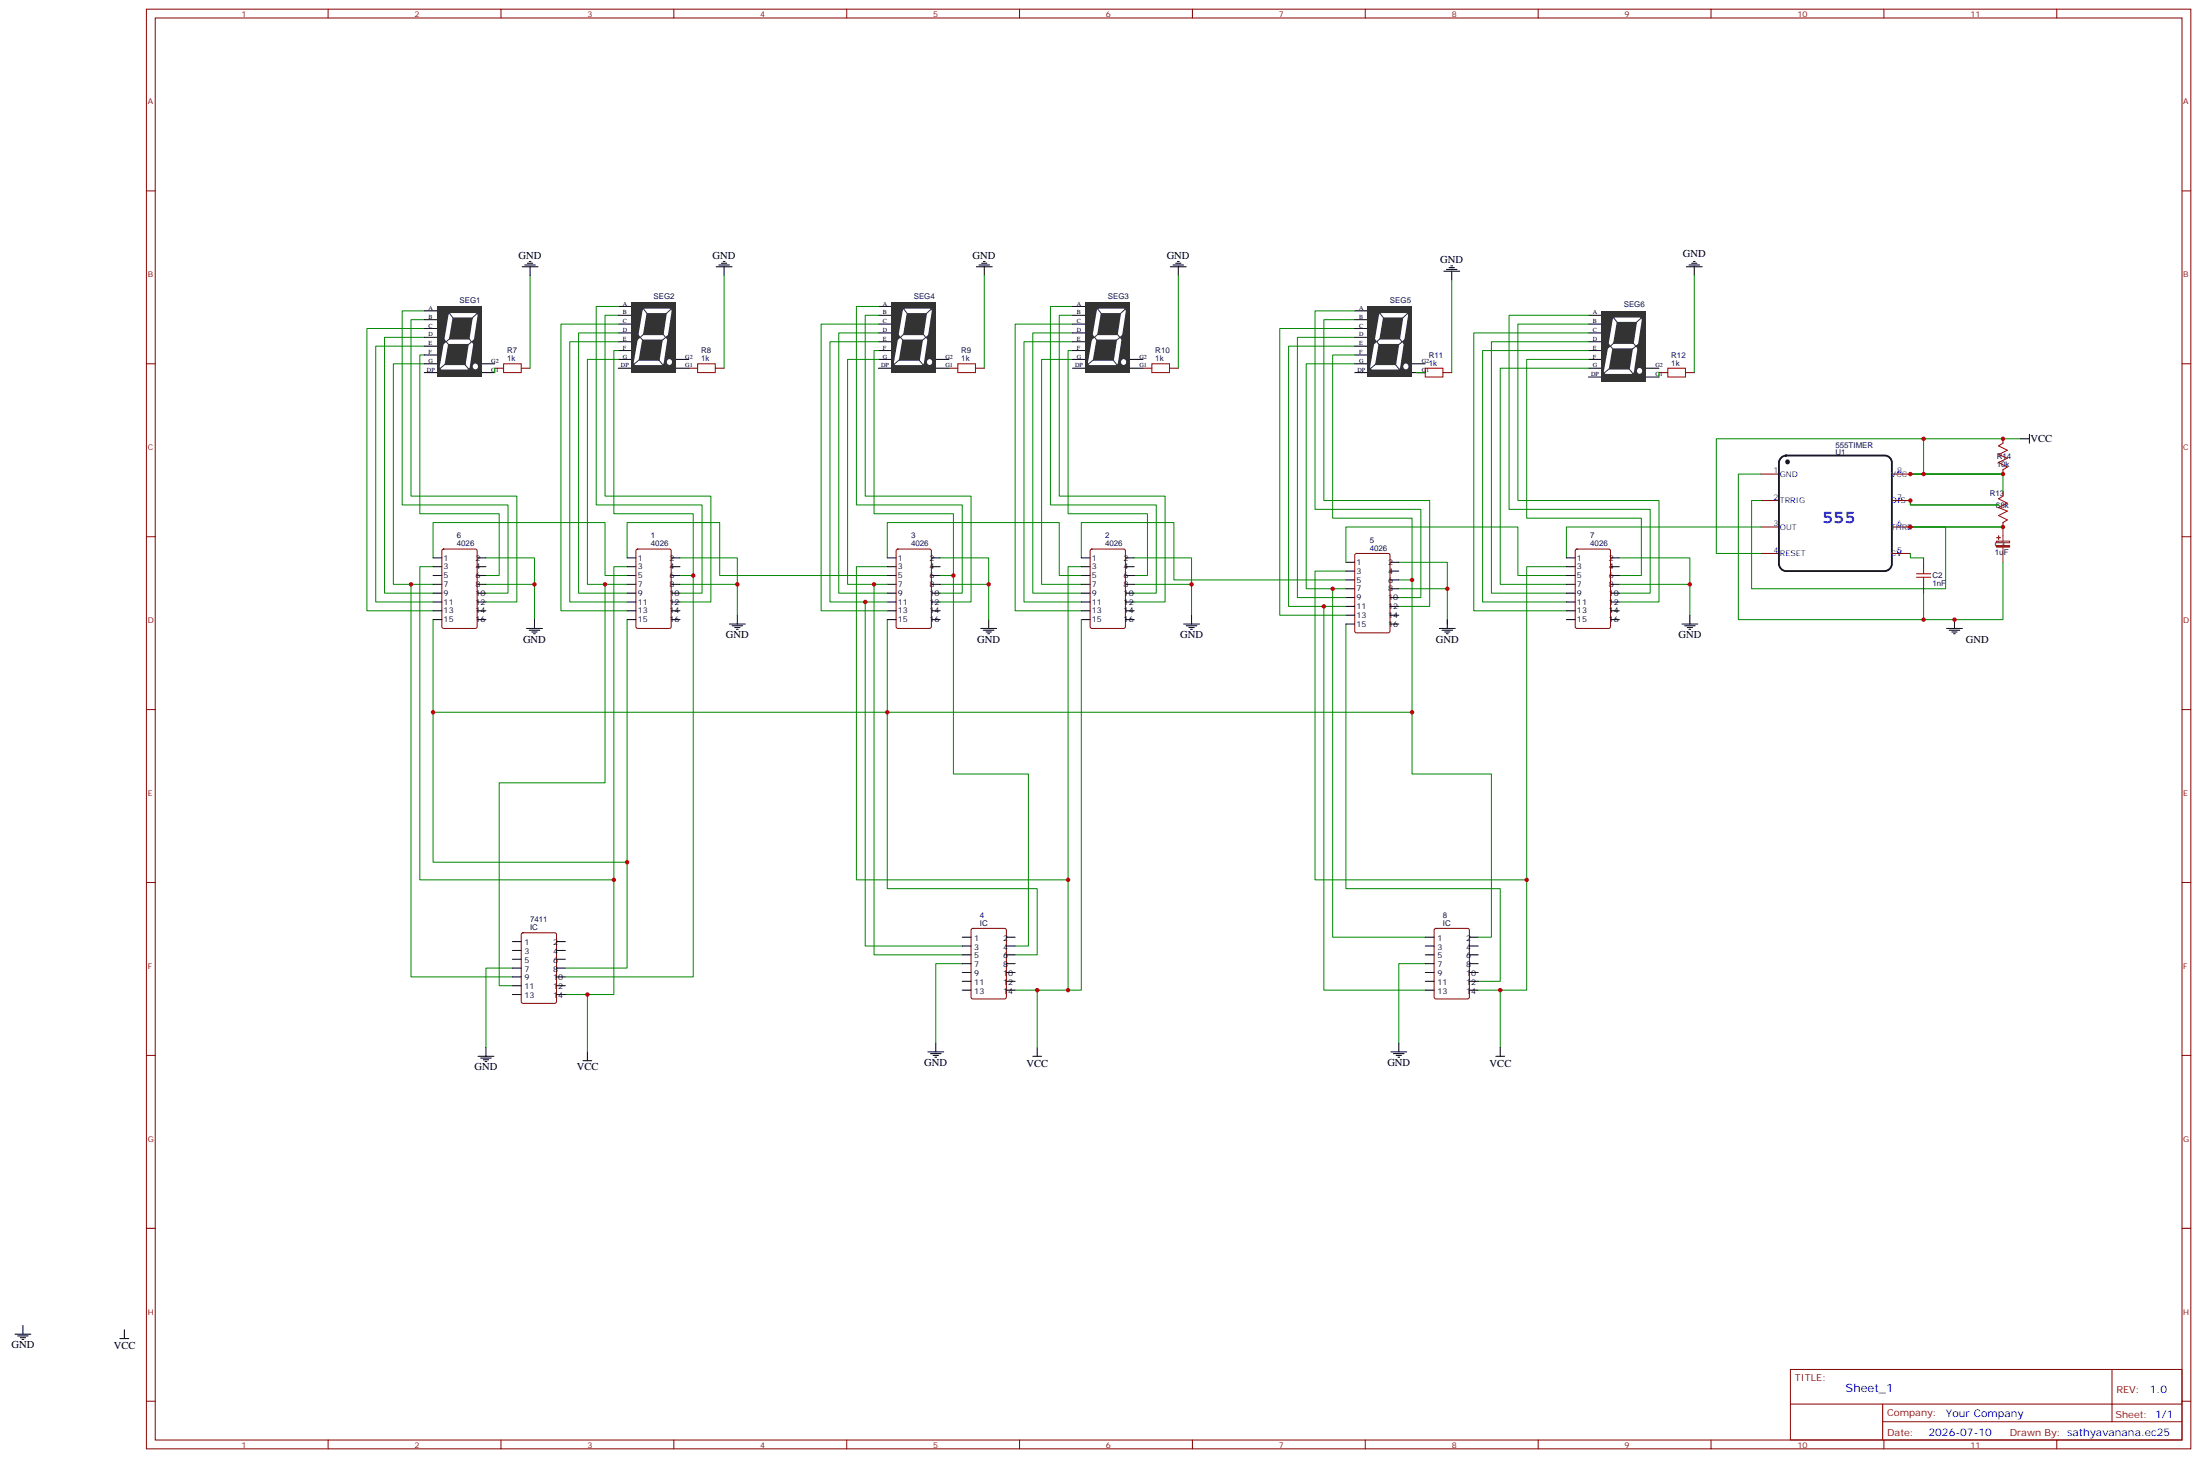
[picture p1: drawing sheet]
<svg xmlns="http://www.w3.org/2000/svg" width="880mm" height="583mm" viewBox="0 0 880 583" stroke-linecap="round" stroke-linejoin="round" font-family="sans-serif">
<g fill="none" stroke="#870000" stroke-width=".4">
<path d="M58.6 3.7h817.7v575.7h-817.7zM62.1 7.2h810.7v568.7h-810.7zM131.2 3.7v3.5M200.4 3.7v3.5M269.5 3.7v3.5M338.7 3.7v3.5M407.8 3.7v3.5M477 3.7v3.5M546.1 3.7v3.5M615.2 3.7v3.5M684.4 3.7v3.5M753.5 3.7v3.5"/>
<path d="M822.7 3.7v3.5M58.6 76.3h3.5M872.8 76.3h3.5M58.6 145.5h3.5M197.9 147.2h3.5M208.5 147.2h3.5M275.5 147.2h3.5M286.1 147.2h3.5M379.6 147.2h3.5M390.2 147.2h3.5M457.2 147.2h3.5M467.8 147.2h3.5"/>
<path d="M566.6 149h3.5M577.1 149h3.6M663.6 149h3.5M674.2 149h3.5M872.8 145.5h3.5M801.2 175.5v1.7M704.1 189.6h7.1M757.1 189.6h7M801.2 187.8v1.8M801.2 196.6v1.8M58.6 214.6h3.5M704.1 200.2h7.1"/>
<path d="M704.1 210.7h7.1M757.1 200.2h7M757.1 210.7h7M801.2 209v1.7M872.8 214.6h3.5M704.1 221.3h7.1M757.1 221.3h7M769.4 223.1v3.5M769.4 233.7v3.5M58.6 283.8h3.5M872.8 283.8h3.5M58.6 352.9h3.5"/>
<path d="M872.8 352.9h3.5M573.9 371.5l13.1-.2 .7 .4v27.1l-.4 .6-13 .1-.6-.5-.1-27zM58.6 422.1h3.5M872.8 422.1h3.5M58.6 491.2h3.5M872.8 491.2h3.5M716.1 547.7h156.7v28.2h-156.7zM844.8 547.7v20.9M58.6 560.4h3.5M131.2 575.9v3.5M200.4 575.9v3.5M269.5 575.9v3.5"/>
<path d="M338.7 575.9v3.5M407.8 575.9v3.5M477 575.9v3.5M546.1 575.9v3.5M615.2 575.9v3.5M684.4 575.9v3.5M716.2 561.5h156.4M753 568.6h119.6M753 561.5v14.1M753.5 575.9v3.5M822.7 575.9v3.5M872.8 560.4h3.5"/>
</g>
<path d="M201.4 145.5h7.1v3.5h-7.1zM279 145.5h7.1v3.5h-7.1zM383.1 145.5h7.1v3.5h-7.1zM460.7 145.5h7.1v3.5h-7.1zM570.1 147.2h7v3.6h-7zM667.1 147.2h7.1v3.6h-7.1zM801.2 177.2l-1.8 1.1 3.5 1.8-3.5 1.7 3.5 1.4-3.5 1.8 3.5 1.8-1.7 1M801.2 198.4l-1.8 1.1 3.5 1.7-3.5 1.8 3.5 1.4-3.5 1.8 3.5 1.7-1.7 1.1M766.6 230.9h5.6M766.6 229.4h5.6M769.4 226.6v2.8M769.4 230.9v2.8" fill="none" stroke="#a10000" stroke-width=".4"/>
<path d="M712.3 183.2l1-.7 1.1-.3h39.5l1.2 .3 1 .7 .6 1.8v40.6l-.7 1.7-1 .8-1.1 .3h-39.5l-1.8-.7-.8-1-.2-1.1v-40.6z" fill="none" stroke="#000" stroke-width=".71"/>
<path d="M715 184.6v.2" fill="none" stroke="#000" stroke-width="1.8"/>
<g fill="none" stroke="#008700" stroke-width=".4">
<path d="M289.6 110.2v37M393.7 110.2v37M471.3 110.2v37M580.7 112v37M677.7 110.2v38.8M808.2 175.5h-38.8v14.1h-5.3M704.1 200.2h-3.5v35.2h77.6v-24.7h-14.1M704.1 210.7h-77.6v12.4M764.1 200.2v1.7h35.3M173.2 226.6h-5.3v125.3h77.6M194.4 223.1h19.4v24.7M194.4 233.7h19.4"/>
<path d="M250.8 226.6h-5.3v171.1h-10.6M250.8 223.1v-14.1h37.1v21.2h67M272 223.1h22.9v22.9M272 233.7h22.9M354.9 226.6h-12.4v125.3h84.7M376.1 223.1h19.4v24.7M376.1 233.7h19.4M432.5 226.6h-5.3v169.4h-12.3M432.5 223.1v-14.1h37v22.9h68.8M453.7 223.1h22.9v22.9M453.7 233.7h22.9M533 235.4v139.4h37.1"/>
<path d="M538.3 228.4h-12.3v123.5h84.7M559.5 224.9h19.4v24.7M559.5 235.4h19.4M564.8 231.9v77.6h31.7v65.3h-5.2M626.5 226.6h-15.8v169.4h-10.6M647.7 223.1h28.2v22.9M764.1 221.3v1.8h5.3M529.5 242.5v153.5h40.6M538.3 249.6v105.8h61.8v37h-8.8M173.2 284.8h391.6M570.1 385.4h-10.6v31.7M591.3 396h8.8v22.9"/>
</g>
<path d="M798.6 216.4h5.2v.6h-5.2zM801.2 210.7v5.7M801.2 218.9v6" fill="none" stroke="#8c2424" stroke-width=".4"/>
<g fill="#8c2424" stroke="#8c2424" stroke-width=".4">
<path d="M798.6 218.2h5.2v.6h-5.2z"/>
<path d="M798.7 215h1.4z"/>
<path d="M799.4 214.3v1.4z"/>
</g>
<g fill="none" stroke="#000" stroke-width=".4">
<path d="M286.5 106.7h6.3M287.5 106h4.2M288.6 105.3h2.1M289.3 104.6h.7M289.6 106.7v3.5M390.5 106.7h6.4M391.6 106h4.2M392.6 105.3h2.2M393.3 104.6h.8M393.7 106.7v3.5M468.1 106.7h6.4M469.2 106h4.2"/>
<path d="M470.3 105.3h2.1M471 104.6h.7M471.3 106.7v3.5M577.5 108.4h6.3M578.6 107.7h4.2M579.6 107h2.1M580.3 106.3h.7M580.7 108.4v3.6M674.5 106.7h6.4M675.6 106h4.2M676.6 105.3h2.1M677.3 104.6h.7"/>
<path d="M677.7 106.7v3.5M635.4 126.1h5.2M635.4 129.6h5.2M635.4 133.1h5.2M635.4 136.7h5.2M635.4 140.2h5.2M635.4 143.7h5.2M635.4 147.2h5.2M635.4 150.8h5.2M658.3 147.2h5.3M658.3 150.8h5.3M210.6 251.3h6.4"/>
<path d="M211.7 252h4.2M212.7 252.7h2.1M213.4 253.4h.7M213.8 247.8v3.5M291.7 249.6h6.4M292.8 250.3h4.2M293.9 251h2.1M294.6 251.7h.7M294.9 246v3.6M392.3 251.3h6.3M393.3 252h4.3M394.4 252.7h2.1"/>
<path d="M395.1 253.4h.7M395.5 247.8v3.5M473.4 249.6h6.4M474.5 250.3h4.2M475.5 251h2.2M476.2 251.7h.8M476.6 246v3.6M575.7 251.3h6.4M576.8 252h4.2M577.8 252.7h2.2M578.6 253.4h.7M578.9 247.8v3.5"/>
<path d="M672.7 249.6h6.4M673.8 250.3h4.2M674.9 251h2.1M675.6 251.7h.7M675.9 246v3.6M778.6 251.3h6.3M779.6 252h4.3M780.7 252.7h2.1M781.4 253.4h.7M781.8 247.8v3.5M570.1 374.8h3.5M570.1 378.3h3.5"/>
<path d="M587.7 374.8h3.6M587.7 378.3h3.6M570.1 396h3.5M570.1 392.4h3.5M570.1 381.8h3.5M570.1 388.9h3.5M570.1 385.4h3.5M587.7 396h3.6M587.7 392.4h3.6M587.7 381.8h3.6M587.7 388.9h3.6M587.7 385.4h3.6"/>
<path d="M559.5 417.1v3.6M600.1 418.9v3.5M556.3 420.7h6.4M557.4 421.4h4.2M558.4 422.1h2.2M559.2 422.8h.7M598.3 422.4h3.5"/>
</g>
<path d="M640.5 124.3h17.6v28.3h-17.6z" fill="#333"/>
<path d="M644.2 138.4l-1.8 10.3h10.2l3.2-20.9h-9.9l-1.7 10.6h9.8" fill="none" stroke="#fff" stroke-width="1.8"/>
<path d="M645.2 126.8l9.1 11.7-13.3 11.2M656.9 126.8l-12.7 11.6 9.5 11.7" fill="none" stroke="#333" stroke-width=".4"/>
<path d="M643.1 136.9l1.2 1.5-1.6 1.5zM654.2 138.4l1.1 1.3 .4-2.6z" fill="#333"/>
<circle cx="655.7" cy="148.3" r="1.11" fill="#fff"/>
<g fill="none" stroke="#008700" stroke-width=".4">
<path d="M541.9 138.4h-26.5v104.1h22.9M541.9 134.9h-23v104.1h19.4M541.9 131.4h-30v114.6h26.4M541.9 127.8h-12.4v72.4h42.4v42.3h-12.4M541.9 124.3h-15.9v79.4h42.3v35.3h-8.8M635.4 126.1h-31.8v77.6h56.4v33.5h-12.3M635.4 129.6h-28.3v70.6h56.5v40.5h-15.9M635.4 133.1h-45.9v111.2h37M635.4 136.7h-38.9v100.5h30M541.9 145.5h-19.4v89.9h15.8M541.9 142h-8.9v65.2h31.8v24.7h-5.3M635.4 143.7h-24.7v63.5h45.8v23h-8.8"/>
<path d="M635.4 140.2h-42.4v100.5h33.5M635.4 147.2h-35.3v86.5h26.4"/>
</g>
<g fill="none" stroke="#000" stroke-width=".4">
<path d="M541.9 124.3h5.3M541.9 127.8h5.3M541.9 131.4h5.3M541.9 134.9h5.3M541.9 138.4h5.3M541.9 142h5.3M541.9 145.5h5.3M541.9 149h5.3M564.8 145.5h5.3M564.8 149h5.3M538.3 224.9h3.6M538.3 228.4h3.6"/>
<path d="M538.3 231.9h3.6M538.3 235.4h3.6M538.3 239h3.6M556 224.9h3.5M556 228.4h3.5M556 231.9h3.5M556 235.4h3.5M556 239h3.5M538.3 242.5h3.6M538.3 246h3.6M538.3 249.6h3.6M556 242.5h3.5"/>
<path d="M556 246h3.5M556 249.6h3.5"/>
</g>
<path d="M542.1 221.5l13.2-.2 .6 .5 .1 30.6-.5 .6-12.9 .1-.7-.5v-30.6z" fill="none" stroke="#870000" stroke-width=".4"/>
<path d="M547 122.6h17.6v28.2h-17.6z" fill="#333"/>
<path d="M550.7 136.7l-1.8 10.2h10.3l3.1-20.8h-9.9l-1.7 10.6h9.9" fill="none" stroke="#fff" stroke-width="1.8"/>
<path d="M551.7 125l9.1 11.7-13.3 11.3M563.4 125l-12.7 11.6 9.5 11.7" fill="none" stroke="#333" stroke-width=".4"/>
<path d="M549.6 135.2l1.2 1.4-1.6 1.5zM560.7 136.6l1.1 1.4 .4-2.7z" fill="#333"/>
<circle cx="562.3" cy="146.5" r="1.11" fill="#fff"/>
<path d="M212 110.2v37M173.2 223.1v-14.1h68.8v21.2h8.8M349.6 233.7v148.1h35.3M354.9 223.1v-14.1h68.8v21.2h8.8M381.4 230.2v79.3h29.9v68.8h-5.3M538.3 224.9v-14.2h68.8v19.5h19.4M346.1 240.7v137.6h38.8M354.9 247.8v107.6h60v26.4h-8.9M226.1 397.7h8.8v23M384.9 385.4h-10.6v31.7M406 396h8.9v22.9" fill="none" stroke="#008700" stroke-width=".4"/>
<g fill="none" stroke="#000" stroke-width=".4">
<path d="M208.8 106.7h6.4M209.9 106h4.2M211 105.3h2.1M211.7 104.6h.7M212 106.7v3.5M351.4 122.6h5.3M351.4 126.1h5.3M351.4 129.6h5.3M351.4 133.1h5.3M351.4 136.7h5.3M351.4 140.2h5.3M351.4 143.7h5.3"/>
<path d="M351.4 147.2h5.3M374.3 143.7h5.3M374.3 147.2h5.3M384.9 374.8h3.5M384.9 378.3h3.5M402.5 374.8h3.5M402.5 378.3h3.5M384.9 396h3.5M384.9 392.4h3.5M384.9 381.8h3.5M384.9 388.9h3.5M384.9 385.4h3.5"/>
<path d="M402.5 396h3.5M402.5 392.4h3.5M402.5 381.8h3.5M402.5 388.9h3.5M402.5 385.4h3.5M374.3 417.1v3.6M414.9 418.9v3.5M371.1 420.7h6.4M372.2 421.4h4.2M373.2 422.1h2.2M373.9 422.8h.7M413.1 422.4h3.5"/>
<path d="M48 535.3h3.5M49.7 531.8v3.5"/>
</g>
<path d="M388.6 371.5l13.2-.2 .7 .4v27.1l-.4 .6-13 .1-.6-.5-.1-27z" fill="none" stroke="#870000" stroke-width=".4"/>
<path d="M356.5 120.8h17.6v28.2h-17.6z" fill="#333"/>
<path d="M360.2 134.9l-1.8 10.2h10.3l3.1-20.8h-9.9l-1.7 10.6h9.9" fill="none" stroke="#fff" stroke-width="1.8"/>
<path d="M361.2 123.3l9.1 11.7-13.3 11.2M372.9 123.3l-12.7 11.6 9.5 11.6" fill="none" stroke="#333" stroke-width=".4"/>
<path d="M359.1 133.4l1.2 1.5-1.6 1.4zM370.2 134.9l1.1 1.3 .4-2.7z" fill="#333"/>
<circle cx="371.8" cy="144.8" r="1.11" fill="#fff"/>
<g fill="none" stroke="#000" stroke-width=".4">
<path d="M429 122.6h5.3M429 126.1h5.3M429 129.6h5.3M429 133.1h5.3M429 136.7h5.3M429 140.2h5.3M429 143.7h5.3M429 147.2h5.3M451.9 143.7h5.3M451.9 147.2h5.3M354.9 223.1h3.5M354.9 226.6h3.5"/>
<path d="M354.9 230.2h3.5M354.9 233.7h3.5M354.9 237.2h3.5M372.5 223.1h3.6M372.5 226.6h3.6M372.5 230.2h3.6M372.5 233.7h3.6M372.5 237.2h3.6M432.5 223.1h3.5M432.5 226.6h3.5M432.5 230.2h3.5M432.5 233.7h3.5"/>
<path d="M432.5 237.2h3.5M450.1 223.1h3.6M450.1 226.6h3.6M450.1 230.2h3.6M450.1 233.7h3.6M450.1 237.2h3.6M354.9 240.7h3.5M354.9 244.3h3.5M354.9 247.8h3.5M372.5 240.7h3.6M372.5 244.3h3.6M372.5 247.8h3.6"/>
<path d="M432.5 240.7h3.5M432.5 244.3h3.5M432.5 247.8h3.5M450.1 240.7h3.6M450.1 244.3h3.6M450.1 247.8h3.6"/>
</g>
<path d="M358.7 219.8l13.1-.2 .7 .4v30.6l-.4 .7h-13l-.6-.4-.1-30.6zM436.3 219.8l13.1-.2 .7 .4v30.6l-.4 .7h-13l-.6-.4-.1-30.6z" fill="none" stroke="#870000" stroke-width=".4"/>
<g fill="none" stroke="#008700" stroke-width=".4">
<path d="M351.4 122.6h-8.9v79.3h42.4v35.3h-8.8M351.4 126.1h-5.3v72.3h42.3v42.3h-12.3M351.4 129.6h-23v114.7h26.5M351.4 133.1h-15.9v104.1h19.4M351.4 136.7h-19.4v104h22.9M429 136.7h-19.4v104h22.9M429 133.1h-15.9v104.1h19.4M429 129.6h-23v114.7h26.5M429 126.1h-5.3v72.3h42.3v42.3h-12.3M429 122.6h-8.8v79.3h42.3v35.3h-8.8M351.4 140.2h-1.8v65.3h31.8v24.7h-5.3M351.4 143.7h-12.4v90h15.9"/>
<path d="M429 143.7h-12.4v90h15.9M429 140.2h-1.8v65.3h31.8v24.7h-5.3"/>
</g>
<path d="M434.1 120.8h17.6v28.2h-17.6z" fill="#333"/>
<path d="M437.8 134.9l-1.8 10.2h10.3l3.1-20.8h-9.8l-1.8 10.6h9.9" fill="none" stroke="#fff" stroke-width="1.8"/>
<path d="M438.9 123.3l9 11.7-13.3 11.2M450.5 123.3l-12.7 11.6 9.5 11.6" fill="none" stroke="#333" stroke-width=".4"/>
<path d="M436.7 133.4l1.2 1.5-1.6 1.4zM447.8 134.9l1.1 1.3 .4-2.7z" fill="#333"/>
<circle cx="449.4" cy="144.8" r="1.11" fill="#fff"/>
<path d="M242 233.7v79.4h-42.3v81.1h5.3M277.3 230.2v160.5h-51.2M173.2 247.8v97h77.6v-97M250.8 344.8v42.3h-24.7M205 387.1h-10.6v31.8" fill="none" stroke="#008700" stroke-width=".4"/>
<g fill="none" stroke="#000" stroke-width=".4">
<path d="M247.3 122.6h5.3M247.3 126.1h5.3M247.3 129.6h5.3M247.3 133.1h5.3M247.3 136.7h5.3M247.3 140.2h5.3M247.3 143.7h5.3M247.3 147.2h5.3M270.2 143.7h5.3M270.2 147.2h5.3M6 533.5h6.3M7.1 534.2h4.2"/>
<path d="M8.1 535h2.1M8.8 535.7h.7M9.2 530v3.5"/>
</g>
<path d="M252.4 120.8h17.6v28.2h-17.6z" fill="#333"/>
<path d="M256.1 134.9l-1.7 10.2h10.2l3.2-20.8h-9.9l-1.8 10.6h9.9" fill="none" stroke="#fff" stroke-width="1.8"/>
<path d="M257.2 123.3l9 11.7-13.3 11.2M268.8 123.3l-12.7 11.6 9.5 11.6" fill="none" stroke="#333" stroke-width=".4"/>
<path d="M255.1 133.4l1.2 1.5-1.7 1.4zM266.1 134.9l1.1 1.3 .4-2.7z" fill="#333"/>
<circle cx="267.7" cy="144.8" r="1.11" fill="#fff"/>
<g fill="none" stroke="#000" stroke-width=".4">
<path d="M169.7 124.3h5.3M169.7 127.8h5.3M169.7 131.4h5.3M169.7 134.9h5.3M169.7 138.4h5.3M169.7 142h5.3M169.7 145.5h5.3M169.7 149h5.3M192.6 145.5h5.3M192.6 149h5.3M173.2 223.1h3.5M173.2 226.6h3.5"/>
<path d="M173.2 230.2h3.5M173.2 233.7h3.5M173.2 237.2h3.5M190.9 223.1h3.5M190.9 226.6h3.5M190.9 230.2h3.5M190.9 233.7h3.5M190.9 237.2h3.5M250.8 223.1h3.6M250.8 226.6h3.6M250.8 230.2h3.6M250.8 233.7h3.6"/>
<path d="M250.8 237.2h3.6M268.5 223.1h3.5M268.5 226.6h3.5M268.5 230.2h3.5M268.5 233.7h3.5M268.5 237.2h3.5M173.2 240.7h3.5M173.2 244.3h3.5M173.2 247.8h3.5M190.9 240.7h3.5M190.9 244.3h3.5M190.9 247.8h3.5"/>
<path d="M250.8 240.7h3.6M250.8 244.3h3.6M250.8 247.8h3.6M268.5 240.7h3.5M268.5 244.3h3.5M268.5 247.8h3.5"/>
</g>
<path d="M177 219.8l13.1-.2 .7 .4 .1 30.6-.5 .7h-13l-.6-.4-.1-30.6zM254.6 219.8l13.2-.2 .6 .4 .1 30.6-.5 .7h-12.9l-.7-.4v-30.6z" fill="none" stroke="#870000" stroke-width=".4"/>
<g fill="none" stroke="#008700" stroke-width=".4">
<path d="M169.7 138.4h-19.4v102.3h22.9M169.7 134.9h-15.9v102.3h19.4M169.7 131.4h-22.9v112.9h26.4M169.7 127.8h-5.3v70.6h42.3v42.3h-12.3M169.7 124.3h-8.8v77.6h42.3v35.3h-8.8M247.3 122.6h-8.8v79.3h42.3v35.3h-8.8M247.3 126.1h-5.3v72.3h42.3v42.3h-12.3M247.3 129.6h-22.9v114.7h26.4M247.3 133.1h-15.9v104.1h19.4M247.3 136.7h-19.4v104h22.9M169.7 145.5h-12.4v88.2h15.9M169.7 142h-1.8v63.5h31.8v24.7h-5.3"/>
<path d="M247.3 140.2h-1.8v65.3h31.8v24.7h-5.3M247.3 143.7h-12.4v90h15.9M164.4 233.7v157h40.6"/>
</g>
<path d="M174.8 122.6h17.6v28.2h-17.6z" fill="#333"/>
<path d="M178.5 136.7l-1.8 10.2h10.3l3.1-20.8h-9.8l-1.8 10.6h9.9" fill="none" stroke="#fff" stroke-width="1.8"/>
<path d="M179.6 125l9 11.7-13.3 11.3M191.2 125l-12.7 11.6 9.5 11.7" fill="none" stroke="#333" stroke-width=".4"/>
<path d="M177.4 135.2l1.2 1.4-1.6 1.5zM188.5 136.6l1.1 1.4 .4-2.7z" fill="#333"/>
<circle cx="190.1" cy="146.5" r="1.11" fill="#fff"/>
<path d="M630.3 219.8l13.2-.2 .6 .4 .1 30.6-.5 .7h-12.9l-.7-.4v-30.6zM208.7 373.2l13.2-.2 .6 .5 .1 27-.5 .7h-12.9l-.7-.4v-27.1z" fill="none" stroke="#870000" stroke-width=".4"/>
<g fill="none" stroke="#000" stroke-width=".4">
<path d="M808.2 175.5h3.5M811.7 173.7v3.5M626.5 223.1h3.6M626.5 226.6h3.6M626.5 230.2h3.6M626.5 233.7h3.6M626.5 237.2h3.6M644.2 223.1h3.5M644.2 226.6h3.5M644.2 230.2h3.5M644.2 233.7h3.5M644.2 237.2h3.5"/>
<path d="M626.5 240.7h3.6M626.5 244.3h3.6M626.5 247.8h3.6M644.2 240.7h3.5M644.2 244.3h3.5M644.2 247.8h3.5M205 376.6h3.5M222.6 376.6h3.5M205 397.7h3.5M205 380.1h3.5M205 394.2h3.5M205 383.6h3.5"/>
<path d="M205 390.7h3.5M205 387.1h3.5M222.6 397.7h3.5M222.6 380.1h3.5M222.6 394.2h3.5M222.6 383.6h3.5M222.6 390.7h3.5M222.6 387.1h3.5M194.4 418.9v3.5M191.2 422.4h6.4M192.3 423.1h4.2M193.3 423.8h2.1"/>
<path d="M194 424.5h.7M233.2 424.2h3.5M234.9 420.7v3.5"/>
</g>
<path d="M197.9 147.2v1.8M566.6 149h3.5M663.6 149v1.8M769.4 175.5h-82.9v45.8h17.6M704.1 189.6h-8.8v58.2h74.1M769.4 189.6h31.8h-37.1h37.1v7M764.1 210.7h37.1M647.7 233.7h28.2M801.2 224.9v22.9h-31.8v-10.6M432.5 247.8v148.2h-5.3" fill="none" stroke="#008700" stroke-width=".4"/>
<g fill="#c00">
<circle cx="564.8" cy="284.8" r=".88"/>
<circle cx="354.9" cy="284.8" r=".88"/>
<circle cx="610.7" cy="351.9" r=".88"/>
<circle cx="427.2" cy="351.9" r=".88"/>
<circle cx="245.5" cy="351.9" r=".88"/>
<circle cx="578.9" cy="235.4" r=".88"/>
<circle cx="476.6" cy="233.7" r=".88"/>
<circle cx="395.5" cy="233.7" r=".88"/>
<circle cx="294.9" cy="233.7" r=".88"/>
<circle cx="213.8" cy="233.7" r=".88"/>
<circle cx="600.1" cy="396" r=".88"/>
<circle cx="235" cy="397.7" r=".88"/>
<circle cx="414.9" cy="396" r=".88"/>
<circle cx="529.5" cy="242.5" r=".88"/>
<circle cx="564.8" cy="231.9" r=".88"/>
<circle cx="533" cy="235.4" r=".88"/>
<circle cx="349.6" cy="233.7" r=".88"/>
<circle cx="381.4" cy="230.2" r=".88"/>
<circle cx="346.1" cy="240.7" r=".88"/>
<circle cx="250.8" cy="344.8" r=".88"/>
<circle cx="277.3" cy="230.2" r=".88"/>
<circle cx="242" cy="233.7" r=".88"/>
<circle cx="164.4" cy="233.7" r=".88"/>
<circle cx="764.1" cy="200.2" r=".88"/>
<circle cx="769.4" cy="175.5" r=".88"/>
<circle cx="769.4" cy="189.6" r=".88"/>
<circle cx="801.2" cy="189.6" r=".88"/>
<circle cx="764.1" cy="189.6" r=".88"/>
<circle cx="801.2" cy="175.5" r=".88"/>
<circle cx="764.1" cy="210.7" r=".88"/>
<circle cx="801.2" cy="210.7" r=".88"/>
<circle cx="781.8" cy="247.8" r=".88"/>
<circle cx="675.9" cy="233.7" r=".88"/>
<circle cx="769.4" cy="247.8" r=".88"/>
<circle cx="427.2" cy="396" r=".88"/>
<circle cx="173.2" cy="284.8" r=".88"/>
</g>
<text font-size="7.4" fill="#00f" x="728.8" y="209">555</text>
<text font-size="4.6" fill="#00f" x="738.2" y="556.7">Sheet_1</text>
<g font-size="4.2">
<text x="207.4" y="103.4">GND</text>
<text x="285" y="103.4">GND</text>
<text x="389" y="103.4">GND</text>
<text x="466.7" y="103.4">GND</text>
<text x="576" y="105.2">GND</text>
<text x="673.1" y="102.9">GND</text>
<text x="812.2" y="176.9">VCC</text>
<text x="209.2" y="257">GND</text>
<text x="290.3" y="255.2">GND</text>
<text x="390.9" y="257">GND</text>
<text x="472" y="255.2">GND</text>
<text x="574.3" y="257">GND</text>
<text x="671.3" y="255.2">GND</text>
<text x="786.3" y="257">GND</text>
<text x="189.8" y="428.1">GND</text>
<text x="230.7" y="428.1">VCC</text>
<text x="369.7" y="426.3">GND</text>
<text x="410.6" y="426.6">VCC</text>
<text x="554.9" y="426.3">GND</text>
<text x="595.8" y="426.6">VCC</text>
<text x="4.6" y="539.2">GND</text>
<text x="45.5" y="539.5">VCC</text>
</g>
<g font-size="4.2" fill="#00f">
<text x="859.9" y="556.9">1.0</text>
<text x="778.3" y="566.5">Your Company</text>
<text x="771.4" y="574.3">2026-07-10</text>
</g>
<g font-size="3.9" fill="#800">
<text x="717.9" y="552.2">TITLE:</text>
<text x="846.5" y="556.9">REV:</text>
<text x="754.8" y="566.4">Company:</text>
<text x="846.2" y="567.1">Sheet: 1/1</text>
<text x="754.8" y="574.1">Date:</text>
<text x="803.8" y="574.2">Drawn By: sathyavanana.ec25</text>
</g>
<g font-size="3.2" fill="#800">
<text x="96.7" y="6.7">1</text>
<text x="165.8" y="6.7">2</text>
<text x="234.9" y="6.7">3</text>
<text x="304.1" y="6.7">4</text>
<text x="373.2" y="6.7">5</text>
<text x="442.4" y="6.7">6</text>
<text x="511.5" y="6.7">7</text>
<text x="580.7" y="6.7">8</text>
<text x="649.8" y="6.7">9</text>
<text x="719" y="6.7">10</text>
<text x="788.1" y="6.7">11</text>
<text x="59.1" y="41.8">A</text>
<text x="873.3" y="41.8">A</text>
<text x="59.1" y="110.9">B</text>
<text x="873.3" y="110.9">B</text>
<text x="59.1" y="180.1">C</text>
<text x="873.3" y="180.1">C</text>
<text x="59.1" y="249.2">D</text>
<text x="873.3" y="249.2">D</text>
<text x="59.1" y="318.3">E</text>
<text x="873.3" y="318.3">E</text>
<text x="59.1" y="387.5">F</text>
<text x="873.3" y="387.5">F</text>
<text x="59.1" y="456.6">G</text>
<text x="873.3" y="456.6">G</text>
<text x="59.1" y="525.8">H</text>
<text x="873.3" y="525.8">H</text>
<text x="96.7" y="578.9">1</text>
<text x="165.8" y="578.9">2</text>
<text x="234.9" y="578.9">3</text>
<text x="304.1" y="578.9">4</text>
<text x="373.2" y="578.9">5</text>
<text x="442.4" y="578.9">6</text>
<text x="511.5" y="578.9">7</text>
<text x="580.7" y="578.9">8</text>
<text x="649.8" y="578.9">9</text>
<text x="719" y="578.9">10</text>
<text x="788.1" y="578.9">11</text>
</g>
<g font-size="3.2" fill="#000080">
<text x="261.4" y="119.4">SEG2</text>
<text x="365.5" y="119.4">SEG4</text>
<text x="443.1" y="119.4">SEG3</text>
<text x="183.8" y="121.1">SEG1</text>
<text x="556" y="121.1">SEG5</text>
<text x="649.5" y="122.9">SEG6</text>
<text x="202.8" y="141.3">R7</text>
<text x="280.4" y="141.3">R8</text>
<text x="384.5" y="141.3">R9</text>
<text x="462.1" y="141.3">R10</text>
<text x="571.5" y="143.1">R11</text>
<text x="668.5" y="143.1">R12</text>
<text x="202.8" y="144.4">1k</text>
<text x="280.4" y="144.4">1k</text>
<text x="384.5" y="144.4">1k</text>
<text x="462.1" y="144.4">1k</text>
<text x="571.5" y="146.2">1k</text>
<text x="668.5" y="146.2">1k</text>
<text x="734.1" y="179.4">555TIMER</text>
<text x="734.1" y="181.8">U1</text>
<text x="798.7" y="183.7">R14</text>
<text x="798.7" y="186.8">10k</text>
<text x="795.9" y="198.4">R13</text>
<text x="798.4" y="203.2">68k</text>
<text x="182.7" y="215.2">6</text>
<text x="260.3" y="215.2">1</text>
<text x="364.4" y="215.2">3</text>
<text x="442" y="215.2">2</text>
<text x="636" y="215.2">7</text>
<text x="182.7" y="218.5">4026</text>
<text x="260.3" y="218.5">4026</text>
<text x="364.4" y="218.5">4026</text>
<text x="442" y="218.5">4026</text>
<text x="547.9" y="220.3">4026</text>
<text x="547.9" y="217">5</text>
<text x="636" y="218.5">4026</text>
<text x="797.9" y="218.9">C3</text>
<text x="797.9" y="222.1">1uF</text>
<text x="772.9" y="231.3">C2</text>
<text x="772.9" y="234.5">1nF</text>
<text x="212" y="372">IC</text>
<text x="212" y="368.9">7411</text>
<text x="391.9" y="370.2">IC</text>
<text x="391.9" y="367.1">4</text>
<text x="577.1" y="370.2">IC</text>
<text x="577.1" y="367.1">8</text>
</g>
<g font-size="3.2" fill="#00f">
<text x="709.4" y="189.2">1</text>
<text x="711.9" y="190.6">GND</text>
<text x="756.4" y="190.6">VCC</text>
<text x="758.8" y="189.2">8</text>
<text x="709.4" y="199.8">2</text>
<text x="711.9" y="201.2">TRRIG</text>
<text x="756.4" y="201.2">DIS</text>
<text x="758.8" y="199.8">7</text>
<text x="709.4" y="210.4">3</text>
<text x="711.9" y="211.8">OUT</text>
<text x="756.4" y="211.8">THRE</text>
<text x="758.8" y="210.4">6</text>
<text x="709.4" y="221">4</text>
<text x="758.8" y="221">5</text>
<text x="711.9" y="222.4">RESET</text>
<text x="756.4" y="222.4">CV</text>
</g>
<g font-size="3.2">
<text x="177.4" y="224.2">1</text>
<text x="177.4" y="227.7">3</text>
<text x="190.1" y="224.2">2</text>
<text x="190.1" y="227.7">4</text>
<text x="255.1" y="224.2">1</text>
<text x="255.1" y="227.7">3</text>
<text x="267.8" y="224.2">2</text>
<text x="267.8" y="227.7">4</text>
<text x="359.1" y="224.2">1</text>
<text x="359.1" y="227.7">3</text>
<text x="371.8" y="224.2">2</text>
<text x="371.8" y="227.7">4</text>
<text x="436.7" y="224.2">1</text>
<text x="436.7" y="227.7">3</text>
<text x="449.4" y="224.2">2</text>
<text x="449.4" y="227.7">4</text>
<text x="542.6" y="225.9">1</text>
<text x="555.3" y="225.9">2</text>
<text x="630.8" y="224.2">1</text>
<text x="630.8" y="227.7">3</text>
<text x="643.5" y="224.2">2</text>
<text x="643.5" y="227.7">4</text>
<text x="177.4" y="231.2">5</text>
<text x="190.1" y="231.2">6</text>
<text x="255.1" y="231.2">5</text>
<text x="267.8" y="231.2">6</text>
<text x="359.1" y="231.2">5</text>
<text x="371.8" y="231.2">6</text>
<text x="436.7" y="231.2">5</text>
<text x="449.4" y="231.2">6</text>
<text x="542.6" y="229.4">3</text>
<text x="542.6" y="233">5</text>
<text x="555.3" y="229.4">4</text>
<text x="555.3" y="233">6</text>
<text x="630.8" y="231.2">5</text>
<text x="643.5" y="231.2">6</text>
<text x="177.4" y="234.7">7</text>
<text x="177.4" y="238.3">9</text>
<text x="190.1" y="234.7">8</text>
<text x="190.1" y="238.3">10</text>
<text x="255.1" y="234.7">7</text>
<text x="255.1" y="238.3">9</text>
<text x="267.8" y="234.7">8</text>
<text x="267.8" y="238.3">10</text>
<text x="359.1" y="234.7">7</text>
<text x="359.1" y="238.3">9</text>
<text x="371.8" y="234.7">8</text>
<text x="371.8" y="238.3">10</text>
<text x="436.7" y="234.7">7</text>
<text x="436.7" y="238.3">9</text>
<text x="449.4" y="234.7">8</text>
<text x="449.4" y="238.3">10</text>
<text x="542.6" y="236.5">7</text>
<text x="555.3" y="236.5">8</text>
<text x="630.8" y="234.7">7</text>
<text x="630.8" y="238.3">9</text>
<text x="643.5" y="234.7">8</text>
<text x="643.5" y="238.3">10</text>
<text x="177.4" y="241.8">11</text>
<text x="177.4" y="245.3">13</text>
<text x="190.1" y="241.8">12</text>
<text x="190.1" y="245.3">14</text>
<text x="255.1" y="241.8">11</text>
<text x="255.1" y="245.3">13</text>
<text x="267.8" y="241.8">12</text>
<text x="267.8" y="245.3">14</text>
<text x="359.1" y="241.8">11</text>
<text x="359.1" y="245.3">13</text>
<text x="371.8" y="241.8">12</text>
<text x="371.8" y="245.3">14</text>
<text x="436.7" y="241.8">11</text>
<text x="436.7" y="245.3">13</text>
<text x="449.4" y="241.8">12</text>
<text x="449.4" y="245.3">14</text>
<text x="542.6" y="240">9</text>
<text x="542.6" y="243.6">11</text>
<text x="555.3" y="240">10</text>
<text x="555.3" y="243.6">12</text>
<text x="630.8" y="241.8">11</text>
<text x="630.8" y="245.3">13</text>
<text x="643.5" y="241.8">12</text>
<text x="643.5" y="245.3">14</text>
<text x="177.4" y="248.8">15</text>
<text x="190.1" y="248.8">16</text>
<text x="255.1" y="248.8">15</text>
<text x="267.8" y="248.8">16</text>
<text x="359.1" y="248.8">15</text>
<text x="371.8" y="248.8">16</text>
<text x="436.7" y="248.8">15</text>
<text x="449.4" y="248.8">16</text>
<text x="542.6" y="247.1">13</text>
<text x="542.6" y="250.6">15</text>
<text x="555.3" y="247.1">14</text>
<text x="555.3" y="250.6">16</text>
<text x="630.8" y="248.8">15</text>
<text x="643.5" y="248.8">16</text>
<text x="209.8" y="378">1</text>
<text x="221.3" y="378">2</text>
<text x="389.7" y="376.2">1</text>
<text x="401.2" y="376.2">2</text>
<text x="574.9" y="376.2">1</text>
<text x="586.4" y="376.2">2</text>
<text x="209.8" y="381.5">3</text>
<text x="221.3" y="381.5">4</text>
<text x="389.7" y="379.7">3</text>
<text x="389.7" y="383.3">5</text>
<text x="401.2" y="383.3">6</text>
<text x="401.2" y="379.7">4</text>
<text x="574.9" y="379.7">3</text>
<text x="574.9" y="383.3">5</text>
<text x="586.4" y="383.3">6</text>
<text x="586.4" y="379.7">4</text>
<text x="209.8" y="385">5</text>
<text x="209.8" y="388.5">7</text>
<text x="221.3" y="388.5">8</text>
<text x="221.3" y="385">6</text>
<text x="389.7" y="386.8">7</text>
<text x="401.2" y="386.8">8</text>
<text x="574.9" y="386.8">7</text>
<text x="586.4" y="386.8">8</text>
<text x="209.8" y="392.1">9</text>
<text x="209.8" y="395.6">11</text>
<text x="221.3" y="395.6">12</text>
<text x="221.3" y="392.1">10</text>
<text x="389.7" y="390.3">9</text>
<text x="389.7" y="393.8">11</text>
<text x="401.2" y="393.8">12</text>
<text x="401.2" y="390.3">10</text>
<text x="574.9" y="390.3">9</text>
<text x="574.9" y="393.8">11</text>
<text x="586.4" y="393.8">12</text>
<text x="586.4" y="390.3">10</text>
<text x="209.8" y="399.1">13</text>
<text x="221.3" y="399.1">14</text>
<text x="389.7" y="397.4">13</text>
<text x="401.2" y="397.4">14</text>
<text x="574.9" y="397.4">13</text>
<text x="586.4" y="397.4">14</text>
</g>
<g font-size="2.5">
<text x="171.4" y="124">A</text>
<text x="249.1" y="122.2">A</text>
<text x="249.1" y="125.7">B</text>
<text x="353.1" y="122.2">A</text>
<text x="353.1" y="125.7">B</text>
<text x="430.7" y="122.2">A</text>
<text x="430.7" y="125.7">B</text>
<text x="543.6" y="124">A</text>
<text x="637.1" y="125.7">A</text>
<text x="171.4" y="127.5">B</text>
<text x="171.4" y="131">C</text>
<text x="249.1" y="129.3">C</text>
<text x="353.1" y="129.3">C</text>
<text x="430.7" y="129.3">C</text>
<text x="543.6" y="127.5">B</text>
<text x="543.6" y="131">C</text>
<text x="637.1" y="129.3">B</text>
<text x="171.4" y="134.5">D</text>
<text x="249.1" y="132.8">D</text>
<text x="249.1" y="136.3">E</text>
<text x="353.1" y="132.8">D</text>
<text x="353.1" y="136.3">E</text>
<text x="430.7" y="132.8">D</text>
<text x="430.7" y="136.3">E</text>
<text x="543.6" y="134.5">D</text>
<text x="637.1" y="132.8">C</text>
<text x="637.1" y="136.3">D</text>
<text x="171.4" y="138.1">E</text>
<text x="171.4" y="141.6">F</text>
<text x="249.1" y="139.8">F</text>
<text x="249.1" y="143.4">G</text>
<text x="274.1" y="143.4">G2</text>
<text x="353.1" y="139.8">F</text>
<text x="353.1" y="143.4">G</text>
<text x="378.2" y="143.4">G2</text>
<text x="430.7" y="139.8">F</text>
<text x="430.7" y="143.4">G</text>
<text x="455.8" y="143.4">G2</text>
<text x="543.6" y="138.1">E</text>
<text x="543.6" y="141.6">F</text>
<text x="637.1" y="139.8">E</text>
<text x="637.1" y="143.4">F</text>
<text x="170.7" y="148.7">DP</text>
<text x="171.4" y="145.1">G</text>
<text x="196.5" y="148.7">G1</text>
<text x="196.5" y="145.1">G2</text>
<text x="248.4" y="146.9">DP</text>
<text x="274.1" y="146.9">G1</text>
<text x="352.4" y="146.9">DP</text>
<text x="378.2" y="146.9">G1</text>
<text x="430" y="146.9">DP</text>
<text x="455.8" y="146.9">G1</text>
<text x="542.9" y="148.7">DP</text>
<text x="543.6" y="145.1">G</text>
<text x="568.7" y="148.7">G1</text>
<text x="568.7" y="145.1">G2</text>
<text x="637.1" y="146.9">G</text>
<text x="662.2" y="146.9">G2</text>
<text x="636.4" y="150.4">DP</text>
<text x="662.2" y="150.4">G1</text>
</g>
</svg>
